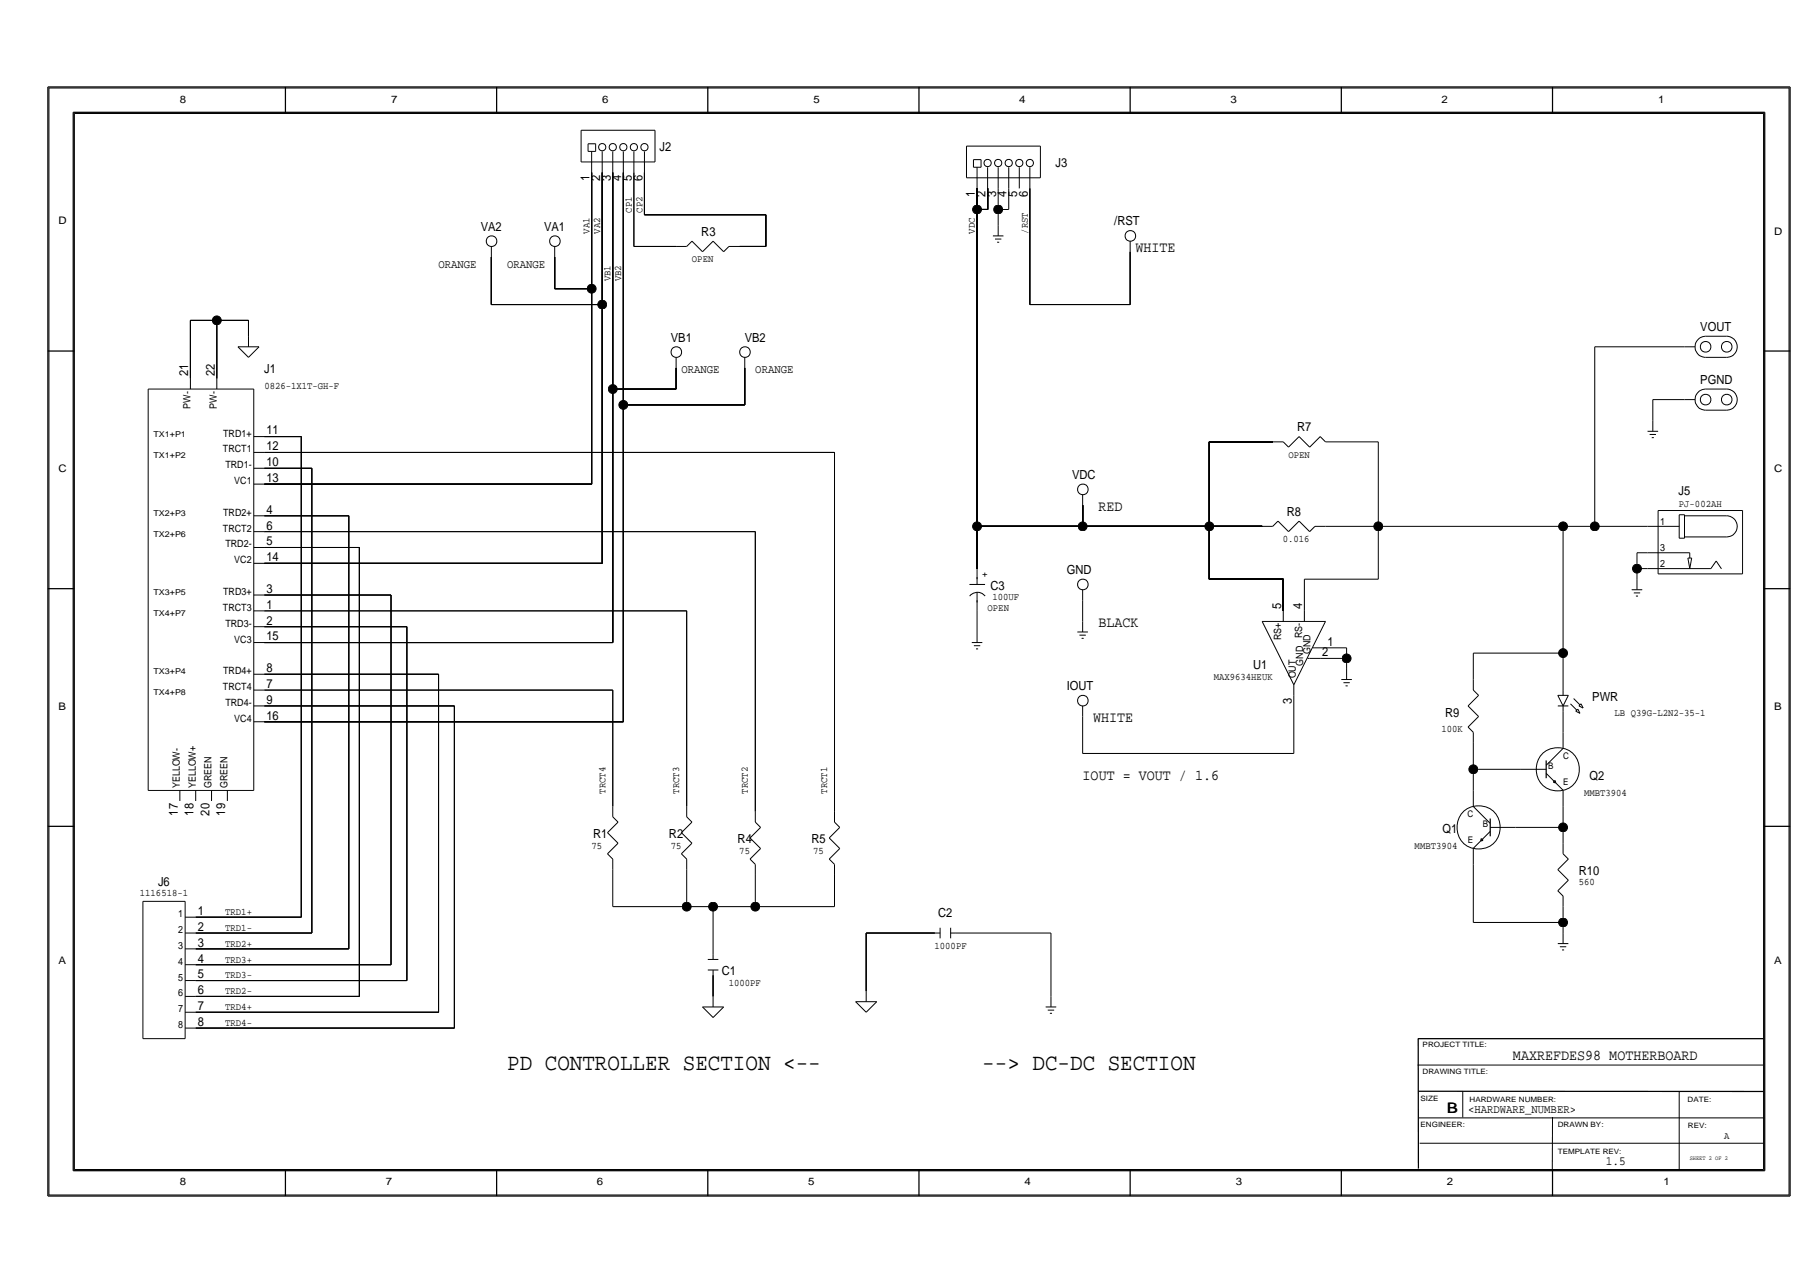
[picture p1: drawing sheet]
<svg xmlns="http://www.w3.org/2000/svg" width="419mm" height="298mm" viewBox="0 0 419 298" stroke-linecap="round" stroke-linejoin="round" font-family="sans-serif">
<!-- layer: Nets -->
<g fill="none" stroke="#000" stroke-width=".23">
<path d="M114.3 59.8v11zM129.1 59.8v7.4zM137.7 40.1v27.1zM140.1 40.1v30.7zM142.6 40.1v50.4zM145.1 40.1v54.1zM147.5 57.3h9.8zM147.5 40.1v17.2zM150 50h28.2zM150 40.1v9.9zM172.1 57.3h6.1zM178.2 50v7.3z"/>
<path d="M227.4 48.7v73.7zM227.4 48.7h2.4zM227.4 43.8v4.9zM229.8 43.8v4.9zM232.3 48.7v3.7zM232.3 48.7h2.4zM232.3 43.8v4.9zM234.7 43.8v4.9zM239.6 43.8v27zM263 58.6v12.2zM44.3 74.5v13.5zM44.3 74.5h6.2z"/>
<path d="M50.5 74.5h7.3zM50.5 74.5v13.5zM57.8 74.5v3.7zM114.3 70.8h25.8zM129.1 67.2h8.6zM137.7 67.2v45.4zM140.1 70.8v60.2zM239.6 70.8h23.4zM142.6 90.5v59zM142.6 90.5h14.7zM145.1 94.2v73.7zM145.1 94.2h28.2z"/>
<path d="M157.3 85.6v4.9zM173.3 85.6v8.6zM371.1 80.7h20.9zM371.1 80.7v41.7zM384.6 93h7.4zM384.6 93v4.9zM61.5 120h19.7zM61.5 112.6h76.2zM61.5 105.2h132.7zM61.5 108.9h11.1zM61.5 101.6h8.6zM70.1 101.6v111.8z"/>
<path d="M72.6 108.9v108.1zM81.2 120v100.7zM194.2 105.2v83.6zM251.9 117.5v4.9zM281.4 102.8h14.8zM281.4 102.8v19.6zM310.9 102.8h9.8zM320.7 102.8v19.6zM61.5 138.4h29.5zM61.5 123.7h114.3zM61.5 127.4h22.1zM61.5 131h78.6z"/>
<path d="M83.6 127.4v104.4zM91 138.4v86zM175.8 123.7v65.1zM227.4 122.4v9.9zM227.4 122.4h24.5zM251.9 122.4h29.5zM251.9 139.6v5zM281.4 134.7h17.2zM281.4 122.4h12.3zM281.4 122.4v12.3zM298.6 134.7v7.4zM303.5 134.7v7.4z"/>
<path d="M303.5 134.7h17.2zM308.4 122.4h12.3zM320.7 122.4v12.3zM320.7 122.4h43zM363.7 122.4h7.4zM363.7 122.4v29.5zM371.1 122.4h12.3zM380.9 128.6h2.5zM380.9 132.3h2.5zM380.9 128.6v3.7zM380.9 132.3v2.4zM61.5 142.1h98.3z"/>
<path d="M61.5 149.5h81.1zM61.5 156.8h40.6zM61.5 145.8h33.2zM94.7 145.8v82.3zM102.1 156.8v78.7zM159.8 142.1v45.5zM227.4 142.1v4.9zM307.2 153.2h6.2zM308.4 150.7h5zM313.4 153.2v2.4zM313.4 150.7v2.5zM342.8 151.9h20.9z"/>
<path d="M342.8 151.9v6.2zM363.7 151.9v8.6zM61.5 164.2h44.2zM61.5 160.5h81.1zM61.5 167.9h83.6zM105.7 164.2v75zM142.6 160.5v27.1zM251.9 175.3h49.2zM251.9 166.7v8.6zM301.1 161.8v13.5zM342.8 172.8v6.2zM342.8 179v4.9z"/>
<path d="M342.8 179h11.1zM363.7 165.4v5zM352.7 192.5h11zM363.7 187.6v4.9zM363.7 192.5v3.7zM45.5 213.4h24.6zM45.5 217h27.1zM142.6 202.3v8.6zM142.6 210.9h17.2zM159.8 202.3v8.6zM159.8 210.9h6.1zM165.9 210.9v11.1z"/>
<path d="M165.9 210.9h9.9zM175.8 203.5v7.4zM175.8 210.9h18.4zM194.2 203.5v7.4zM201.6 217v13.6zM201.6 217h15.9zM222.4 217h22.2zM244.6 217v14.8zM342.8 201.1v13.5zM342.8 214.6h20.9zM363.7 214.6v2.4zM363.7 210.9v3.7z"/>
<path d="M45.5 231.8h38.1zM45.5 220.7h35.7zM45.5 224.4h45.5zM45.5 228.1h49.2zM45.5 235.5h56.6zM45.5 239.2h60.2zM165.9 226.9v4.9z"/>
</g>
<g fill="#000" stroke="#000" stroke-width=".23">
<circle cx="227.4" cy="48.7" r="1.03"/>
<circle cx="232.3" cy="48.7" r="1.03"/>
<circle cx="50.5" cy="74.5" r="1.03"/>
<circle cx="137.7" cy="67.2" r="1.03"/>
<circle cx="140.1" cy="70.8" r="1.03"/>
<circle cx="142.6" cy="90.5" r="1.03"/>
<circle cx="145.1" cy="94.2" r="1.03"/>
<circle cx="227.4" cy="122.4" r="1.03"/>
<circle cx="251.9" cy="122.4" r="1.03"/>
<circle cx="281.4" cy="122.4" r="1.03"/>
<circle cx="320.7" cy="122.4" r="1.03"/>
<circle cx="363.7" cy="122.4" r="1.03"/>
<circle cx="371.1" cy="122.4" r="1.03"/>
<circle cx="380.9" cy="132.3" r="1.03"/>
<circle cx="313.4" cy="153.2" r="1.03"/>
<circle cx="363.7" cy="151.9" r="1.03"/>
<circle cx="342.8" cy="179" r="1.03"/>
<circle cx="363.7" cy="192.5" r="1.03"/>
<circle cx="159.8" cy="210.9" r="1.03"/>
<circle cx="165.9" cy="210.9" r="1.03"/>
<circle cx="175.8" cy="210.9" r="1.03"/>
<circle cx="363.7" cy="214.6" r="1.03"/>
</g>
<!-- layer: Components -->
<g fill="none" stroke="#000" stroke-width=".23">
<path d="M135.2 30.3h17.2zM135.2 30.3v7.4zM135.2 37.7h17.2zM136.8 35.2h1.8zM136.8 33.4h1.8zM136.8 33.4v1.8zM137.7 37.7v2.4zM137.7 35.2v2.5zM138.6 33.4v1.8zM140.1 37.7v2.4zM140.1 35.2v2.5zM142.6 37.7v2.4z"/>
<path d="M142.6 35.2v2.5zM145.1 37.7v2.4zM145.1 35.2v2.5zM147.5 37.7v2.4zM147.5 35.2v2.5zM150 37.7v2.4zM150 35.2v2.5zM152.4 30.3v7.4zM224.9 34h17.2zM224.9 34v7.4zM226.5 38.9h1.8zM226.5 37.1h1.8z"/>
<path d="M226.5 37.1v1.8zM227.4 38.9v2.5zM228.3 37.1v1.8zM229.8 38.9v2.5zM232.3 38.9v2.5zM234.7 38.9v2.5zM237.2 38.9v2.5zM239.6 38.9v2.5zM242.1 34v7.4zM114.3 57.3v2.5zM129.1 57.3v2.5zM157.3 57.3h2.5z"/>
<path d="M159.8 57.3l1.2-1.2zM161 56.1l2.5 2.5zM163.5 58.6l2.4-2.5zM165.9 56.1l2.5 2.5zM168.4 58.6l1.2-1.3zM169.6 57.3h2.5zM224.9 41.4h17.2zM227.4 41.4v2.4zM229.8 41.4v2.4zM232.3 41.4v2.4zM234.7 41.4v2.4zM237.2 41.4v2.4z"/>
<path d="M239.6 41.4v2.4zM263 56.1v2.5zM57.8 78.2v2.5zM396.9 78.2h4.9zM396.9 78.2a2.46 2.46 0 0 0-2.4 2.5 2.46 2.46 0 0 0 2.4 2.4M401.8 78.2a2.46 2.46 0 0 1 2.5 2.5 2.46 2.46 0 0 1-2.5 2.4M34.5 90.5h24.6zM34.5 90.5v93.4zM44.3 88v2.5zM50.5 88v2.5zM55.4 80.7l2.4 2.4zM55.4 80.7h4.9z"/>
<path d="M59.1 90.5v93.4zM60.3 80.7l-2.5 2.4zM157.3 83.1v2.5zM173.3 83.1v2.5zM392 93h2.4zM392 80.7h2.4zM396.9 95.4h4.9zM396.9 90.5h4.9zM396.9 83.1h4.9zM396.9 90.5a2.46 2.46 0 0 0-2.4 2.5 2.46 2.46 0 0 0 2.4 2.4M401.8 90.5a2.46 2.46 0 0 1 2.5 2.5 2.46 2.46 0 0 1-2.5 2.4M59.1 112.6h2.4z"/>
<path d="M59.1 105.2h2.4zM59.1 101.6h2.4zM59.1 108.9h2.4zM59.1 120h2.4zM251.9 115.1v2.4zM296.2 102.8h2.4zM298.6 102.8l1.2 1.2zM302.3 101.6l2.5 2.4zM302.3 101.6l-2.5 2.4zM307.2 101.6l-2.4 2.4zM307.2 101.6l1.2 1.2zM308.4 102.8h2.5z"/>
<path d="M385.8 118.8h19.7zM385.8 118.8v14.7zM390.8 119.7h1.2zM390.8 119.7v5.5zM392 120h9.8zM392 119.7v5.5zM401.8 120a2.46 2.46 0 0 1 2.5 2.4 2.46 2.46 0 0 1-2.5 2.5M405.5 118.8v14.7zM59.1 131h2.4zM59.1 123.7h2.4zM59.1 127.4h2.4zM59.1 138.4h2.4z"/>
<path d="M225.6 136h3.6zM225.6 138.7a2.26 2.26 0 0 1 3.6 0M227.4 132.3v2.4zM227.4 139.6v2.5zM227.4 137.8v2.3zM227.4 134.2v1.8zM251.9 137.2v2.4zM293.7 122.4h2.5zM296.2 122.4l1.2-1.2zM297.4 121.2l2.4 2.5zM299.8 123.7l2.5-2.5zM302.3 121.2l2.5 2.5z"/>
<path d="M304.8 123.7l1.2-1.3zM306 122.4h2.4zM383.4 122.4h2.4zM383.4 128.6h2.4zM383.4 132.3h2.4zM385.8 122.4h5zM385.8 128.6h7.4zM385.8 132.3h12.3zM385.8 133.5h19.7zM390.8 125.2h1.2zM392 124.9h9.8zM392.8 129.8l.4 2.5z"/>
<path d="M392.8 129.8h.9zM393.2 128.6v1.2zM393.7 129.8l-.5 2.5zM399.4 130.5l-1.3 1.8zM399.4 130.5l1.2 1.8zM59.1 149.5h2.4zM59.1 156.8h2.4zM59.1 145.8h2.4zM59.1 142.1h2.4zM293.7 144.6h14.7zM293.7 144.6l7.4 14.7zM298.6 142.1v2.5z"/>
<path d="M301.1 159.3v2.5zM303.5 142.1v2.5zM304.3 153.2h.5zM304.8 153.2h2.4zM305.5 150.7h.5zM306 150.7h2.4zM308.4 144.6l-7.3 14.7zM342.8 158.1v2.4zM59.1 167.9h2.4zM59.1 164.2h2.4zM59.1 160.5h2.4zM251.9 164.2v2.5z"/>
<path d="M341.6 164.2l2.5-2.4zM341.6 169.1l2.5-2.4zM341.6 164.2l2.5 2.5zM341.6 169.1l1.2 1.3zM342.8 170.4v2.4zM342.8 160.5l1.3 1.3zM353.9 179h5.9zM359.8 179.9l1.9 1.9zM362.5 164.2h2.5zM362.5 161.8h2.5zM362.5 161.8l1.2 2.4zM363.7 170.4v3.7z"/>
<path d="M363.7 174.1l-3.9 3.9zM363.7 164.2v1.2zM363.7 160.5v1.3zM365 161.8l-1.3 2.4zM365.5 163.7l1.4 1.5zM366.2 162.5l1.5 1.5zM366.7 165.4l1 .5zM367.2 165l-.5 .4zM367.2 165l.5 .9zM367.4 164.2l1 .5zM367.4 164.2l.5-.5zM367.9 163.7l.5 1z"/>
<path d="M34.5 183.9h24.6zM41.9 183.9v2.4zM45.5 183.9v2.4zM49.2 183.9v2.4zM52.9 183.9v2.4zM141.4 193.7l2.4 2.5zM141.4 193.7l2.4-2.5zM141.4 198.6l2.4-2.4zM141.4 198.6l1.2 1.2zM142.6 187.6v2.4zM142.6 199.8v2.5zM142.6 190l1.2 1.2z"/>
<path d="M158.6 193.7l2.4 2.5zM158.6 193.7l2.4-2.5zM158.6 198.6l2.4-2.4zM158.6 198.6l1.2 1.2zM159.8 187.6v2.4zM159.8 199.8v2.5zM159.8 190l1.2 1.2zM174.5 194.9l2.5 2.5zM174.5 194.9l2.5-2.4zM174.5 199.8l2.5-2.4zM174.5 199.8l1.3 1.3zM175.8 188.8v2.4z"/>
<path d="M175.8 191.2l1.2 1.3zM193 194.9l2.4 2.5zM193 194.9l2.4-2.4zM193 199.8l2.4-2.4zM193 199.8l1.2 1.3zM194.2 188.8v2.4zM194.2 191.2l1.2 1.3zM342.8 197.3v3.8zM342.8 183.9v3.7zM342.8 187.6l4 3.9zM344.6 195.6l-1.8 1.7zM346.8 192.5h5.9z"/>
<path d="M346.8 193.4l-1.9 1.9zM362 182.1l1.7 1.7zM363.7 196.2v2.4zM363.7 183.8v3.8zM363.7 198.6l1.3 1.2zM33.3 209.7v31.9zM33.3 209.7h9.8zM43.1 217h2.4zM43.1 213.4h2.4zM43.1 209.7v31.9zM175.8 201.1v2.4zM194.2 201.1v2.4z"/>
<path d="M217.5 217h1.3zM218.8 215.8v2.5zM221.2 215.8v2.5zM221.2 217h1.2zM362.5 202.3l2.5-2.5zM362.5 207.2l2.5-2.4zM362.5 202.3l2.5 2.5zM362.5 207.2l1.2 1.2zM363.7 208.4v2.5zM43.1 239.2h2.4zM43.1 235.5h2.4zM43.1 231.8h2.4z"/>
<path d="M43.1 228.1h2.4zM43.1 224.4h2.4zM43.1 220.7h2.4zM163.5 234.2l2.4 2.5zM163.5 234.2h4.9zM164.7 223.2h2.5zM164.7 225.6h2.5zM165.9 231.8v2.4zM165.9 222v1.2zM165.9 225.6v1.3zM168.4 234.2l-2.5 2.5zM199.1 233l2.5 2.5z"/>
<path d="M199.1 233h4.9zM201.6 230.6v2.4zM204 233l-2.4 2.5zM33.3 241.6h9.8z"/>
<circle cx="140.1" cy="34.2" r=".84"/>
<circle cx="142.6" cy="34.2" r=".84"/>
<circle cx="145.1" cy="34.2" r=".84"/>
<circle cx="147.5" cy="34.2" r=".84"/>
<circle cx="150" cy="34.2" r=".84"/>
<circle cx="229.8" cy="37.9" r=".84"/>
<circle cx="232.3" cy="37.9" r=".84"/>
<circle cx="234.7" cy="37.9" r=".84"/>
<circle cx="237.2" cy="37.9" r=".84"/>
<circle cx="239.6" cy="37.9" r=".84"/>
<circle cx="114.4" cy="56.1" r="1.24"/>
<circle cx="129.1" cy="56.1" r="1.24"/>
<circle cx="263" cy="54.9" r="1.24"/>
<circle cx="157.4" cy="81.9" r="1.24"/>
<circle cx="173.4" cy="81.9" r="1.24"/>
<circle cx="396.9" cy="93" r="1.24"/>
<circle cx="396.9" cy="80.7" r="1.24"/>
<circle cx="401.8" cy="93" r="1.24"/>
<circle cx="401.8" cy="80.7" r="1.24"/>
<circle cx="252" cy="113.9" r="1.24"/>
<circle cx="252" cy="136" r="1.24"/>
<circle cx="252" cy="163" r="1.24"/>
<circle cx="362.5" cy="179" r="5"/>
<circle cx="344.1" cy="192.5" r="5"/>
</g>
<path d="M359.8 176.9v4.1zM344.6 195.6l.5-.1zM344.7 195.1l-.1 .5zM344.7 195.1l.4 .4zM346.8 190.4v4.1zM361.5 182l.4-.4zM361.5 182l.5 .1zM361.9 181.6l.1 .5z" fill="none" stroke="#000" stroke-width=".29"/>
<!-- layer: Page Border and Title Block -->
<g fill="none" stroke="#000" stroke-width=".23">
<path d="M11.4 20.5h404.9zM11.4 20.5v257.5zM416.3 20.5v257.5zM231 54.9h2.5zM231.5 55.6h1.5zM232 56.3h.5zM232.3 52.4v2.5zM384.6 97.9v2.4zM383.4 100.3h2.4zM383.9 101.1h1.5zM384.4 101.8h.5zM379.7 137.2h2.5z"/>
<path d="M380.2 137.9h1.5zM380.7 138.7h.5zM380.9 134.7v2.5zM226.1 149.5h2.5zM226.6 150.2h1.5zM227.1 150.9h.5zM227.4 147v2.5zM250.7 147h2.5zM251.2 147.8h1.5zM251.7 148.5h.5zM251.9 144.6v2.4zM312.1 158.1h2.5z"/>
<path d="M312.6 158.8h1.5zM313.1 159.5h.5zM313.4 155.6v2.5zM362.5 219.5h2.5zM363.7 217v2.5zM243.3 234.2h2.5zM243.8 235h1.5zM244.3 235.7h.5zM244.6 231.8v2.4zM363 220.2h1.5zM363.5 221h.5zM329.9 247.8h80.5z"/>
<path d="M340.4 253.8v6.1zM361.3 259.8l-.1 12.1zM390.8 253.8v18.2zM11.4 278h404.9zM330.2 260h80.3zM330.4 265.9h80z"/>
</g>
<g fill="none" stroke="#000" stroke-width=".29">
<path d="M11.1 20.2h405.5zM11.1 20.2v258zM17 26.1h393.7zM17 26.1v246.2zM17.3 26.4h393.1zM17.3 26.4v245.7zM66.4 20.2v6.2zM115.6 20.2v6.2zM164.7 20.2v6.2zM213.8 20.2v6.2zM263 20.2v6.2zM312.1 20.2v6.2z"/>
<path d="M361.3 20.2v6.2zM410.4 26.4v245.7zM410.7 26.1v246.2zM416.6 20.2v258zM11.1 81.7h6.2zM410.4 81.7h6.2zM11.1 136.9h6.2zM410.4 136.9h6.2zM11.1 192.2h6.2zM410.4 192.2h6.2zM329.9 241.6h80.5zM330 241.7l.1 30.1z"/>
<path d="M330.1 253.8l80.3 .1zM11.1 278.2h405.5zM17 272.3h393.7zM17.3 272.1h393.1zM66.4 272.1v6.1zM115.6 272.1v6.1zM164.7 272.1v6.1zM213.8 272.1v6.1zM263 272.1v6.1zM312.1 272.1v6.1zM361.3 272.1v6.1z"/>
</g>
<g font-size="5.5">
<text x="118" y="249">PD CONTROLLER SECTION &lt;--</text>
<text x="228.6" y="249">--&gt; DC-DC SECTION</text>
</g>
<g font-size="3.5">
<text x="264.2" y="58.6">WHITE</text>
<text x="255.6" y="118.8">RED</text>
<text x="255.6" y="145.8">BLACK</text>
<text x="254.4" y="167.9">WHITE</text>
<text x="251.9" y="181.4">IOUT = VOUT / 1.6</text>
<text x="352.1" y="246.5">MAXREFDES98 MOTHERBOARD</text>
</g>
<text font-size="3.4" x="336.9" y="259">B</text>
<g font-size="2.9">
<text x="153.5" y="35.2">J2</text>
<text x="245.6" y="38.9">J3</text>
<text x="137.2" y="42.1" transform="rotate(-90 137.2 42.1)">1</text>
<text x="139.6" y="42.1" transform="rotate(-90 139.6 42.1)">2</text>
<text x="142.1" y="42.1" transform="rotate(-90 142.1 42.1)">3</text>
<text x="144.6" y="42.1" transform="rotate(-90 144.6 42.1)">4</text>
<text x="147" y="42.1" transform="rotate(-90 147 42.1)">5</text>
<text x="149.5" y="42.1" transform="rotate(-90 149.5 42.1)">6</text>
<text x="226.9" y="45.8" transform="rotate(-90 226.9 45.8)">1</text>
<text x="229.3" y="45.8" transform="rotate(-90 229.3 45.8)">2</text>
<text x="231.8" y="45.8" transform="rotate(-90 231.8 45.8)">3</text>
<text x="234.2" y="45.8" transform="rotate(-90 234.2 45.8)">4</text>
<text x="236.7" y="45.8" transform="rotate(-90 236.7 45.8)">5</text>
<text x="239.2" y="45.8" transform="rotate(-90 239.2 45.8)">6</text>
<text x="111.9" y="53.6">VA2</text>
<text x="126.6" y="53.6">VA1</text>
<text x="259.3" y="52.4">/RST</text>
<text x="163.2" y="54.9">R3</text>
<text x="395.7" y="77">VOUT</text>
<text x="156.1" y="79.4">VB1</text>
<text x="173.3" y="79.4">VB2</text>
<text x="43.8" y="87.6" transform="rotate(-90 43.8 87.6)">21</text>
<text x="50" y="87.6" transform="rotate(-90 50 87.6)">22</text>
<text x="61.5" y="86.8">J1</text>
<text x="395.7" y="89.3">PGND</text>
<text x="62" y="101.1">11</text>
<text x="301.9" y="100.3">R7</text>
<text x="62" y="104.8">12</text>
<text x="62" y="108.4">10</text>
<text x="62" y="112.1">13</text>
<text x="249.5" y="111.4">VDC</text>
<text x="62" y="119.5">4</text>
<text x="299.4" y="120">R8</text>
<text x="390.6" y="115.1">J5</text>
<text x="62" y="123.2">6</text>
<text x="62" y="126.9">5</text>
<text x="62" y="130.6">14</text>
<text x="62" y="137.9">3</text>
<text x="230.5" y="137.2">C3</text>
<text x="248.2" y="133.5">GND</text>
<text x="62" y="141.6">1</text>
<text x="298.1" y="141.6" transform="rotate(-90 298.1 141.6)">5</text>
<text x="303" y="141.6" transform="rotate(-90 303 141.6)">4</text>
<text x="62" y="145.3">2</text>
<text x="62" y="149">15</text>
<text x="291.6" y="155.6">U1</text>
<text x="307.7" y="152.7">2</text>
<text x="308.9" y="150.2">1</text>
<text x="62" y="160">7</text>
<text x="62" y="156.4">8</text>
<text x="248.2" y="160.5">IOUT</text>
<text x="62" y="163.7">9</text>
<text x="62" y="167.4">16</text>
<text x="300.6" y="163.7" transform="rotate(-90 300.6 163.7)">3</text>
<text x="336.3" y="166.7">R9</text>
<text x="370.5" y="163">PWR</text>
<text x="369.9" y="181.4">Q2</text>
<text x="41.4" y="189.7" transform="rotate(-90 41.4 189.7)">17</text>
<text x="45" y="189.7" transform="rotate(-90 45 189.7)">18</text>
<text x="48.7" y="189.7" transform="rotate(-90 48.7 189.7)">20</text>
<text x="52.4" y="189.7" transform="rotate(-90 52.4 189.7)">19</text>
<text x="138" y="194.9">R1</text>
<text x="155.7" y="194.9">R2</text>
<text x="171.6" y="196">R4</text>
<text x="188.8" y="196.2">R5</text>
<text x="335.7" y="193.7">Q1</text>
<text x="367.4" y="203.5">R10</text>
<text x="36.8" y="206">J6</text>
<text x="46" y="212.9">1</text>
<text x="218.3" y="213.4">C2</text>
<text x="46" y="216.5">2</text>
<text x="46" y="220.2">3</text>
<text x="46" y="223.9">4</text>
<text x="46" y="227.6">5</text>
<text x="168" y="226.9">C1</text>
<text x="46" y="231.3">6</text>
<text x="46" y="235">7</text>
<text x="46" y="238.7">8</text>
<text x="373.7" y="271.1">1.5</text>
</g>
<g font-size="2.8">
<text x="102.1" y="62.2">ORANGE</text>
<text x="118" y="62.2">ORANGE</text>
<text x="158.6" y="86.8">ORANGE</text>
<text x="175.8" y="86.8">ORANGE</text>
<text x="341.6" y="258.8">&lt;HARDWARE_NUMBER&gt;</text>
</g>
<g font-size="2.4">
<text x="41.9" y="23.9">8</text>
<text x="91" y="23.9">7</text>
<text x="140.1" y="23.9">6</text>
<text x="189.3" y="23.9">5</text>
<text x="237.2" y="23.9">4</text>
<text x="286.3" y="23.9">3</text>
<text x="335.5" y="23.9">2</text>
<text x="385.8" y="23.9">1</text>
<text x="13.6" y="52.2">D</text>
<text x="412.9" y="54.6">D</text>
<text x="13.6" y="109.9">C</text>
<text x="412.9" y="109.9">C</text>
<text x="13.6" y="165.2">B</text>
<text x="412.9" y="165.2">B</text>
<text x="13.6" y="224.2">A</text>
<text x="412.9" y="224.2">A</text>
<text x="41.9" y="275.8">8</text>
<text x="89.8" y="275.8">7</text>
<text x="138.9" y="275.8">6</text>
<text x="188.1" y="275.8">5</text>
<text x="238.4" y="275.8">4</text>
<text x="287.6" y="275.8">3</text>
<text x="336.7" y="275.8">2</text>
<text x="387.1" y="275.8">1</text>
</g>
<g font-size="2.3">
<text x="147" y="49.5" transform="rotate(-90 147 49.5)">CP1</text>
<text x="149.5" y="49.5" transform="rotate(-90 149.5 49.5)">CP2</text>
<text x="137.2" y="54.4" transform="rotate(-90 137.2 54.4)">VA1</text>
<text x="139.6" y="54.4" transform="rotate(-90 139.6 54.4)">VA2</text>
<text x="226.9" y="54.4" transform="rotate(-90 226.9 54.4)">VDC</text>
<text x="239.2" y="54.4" transform="rotate(-90 239.2 54.4)">/RST</text>
<text x="142.1" y="65.4" transform="rotate(-90 142.1 65.4)">VB1</text>
<text x="144.6" y="65.4" transform="rotate(-90 144.6 65.4)">VB2</text>
<text x="161" y="61">OPEN</text>
<text x="44.3" y="95" transform="rotate(-90 44.3 95)">PW-</text>
<text x="50.5" y="95" transform="rotate(-90 50.5 95)">PW-</text>
<text x="61.5" y="90.5">0826-1X1T-GH-F</text>
<text x="51.9" y="101.6">TRD1+</text>
<text x="51.9" y="105.2">TRCT1</text>
<text x="299.8" y="106.5">OPEN</text>
<text x="52.5" y="108.9">TRD1-</text>
<text x="54.5" y="112.6">VC1</text>
<text x="51.9" y="120">TRD2+</text>
<text x="390.7" y="117.9">PJ-002AH</text>
<text x="51.9" y="123.7">TRCT2</text>
<text x="386.3" y="122.1">1</text>
<text x="52.5" y="127.4">TRD2-</text>
<text x="54.5" y="131">VC2</text>
<text x="298.5" y="126.1">0.016</text>
<text x="386.3" y="128.1">3</text>
<text x="386.3" y="131.9">2</text>
<text x="51.9" y="142.1">TRCT3</text>
<text x="51.9" y="138.4">TRD3+</text>
<text x="229.8" y="142.1">OPEN</text>
<text x="231" y="139.6">100UF</text>
<text x="52.5" y="145.8">TRD3-</text>
<text x="54.5" y="149.5">VC3</text>
<text x="298.1" y="148.9" transform="rotate(-90 298.1 148.9)">RS+</text>
<text x="303" y="148.4" transform="rotate(-90 303 148.4)">RS-</text>
<text x="303.2" y="154.8" transform="rotate(-90 303.2 154.8)">GND</text>
<text x="305" y="152.1" transform="rotate(-90 305 152.1)">GND</text>
<text x="51.9" y="160.5">TRCT4</text>
<text x="51.9" y="156.8">TRD4+</text>
<text x="282.5" y="158.1">MAX9634HEUK</text>
<text x="301.6" y="157.8" transform="rotate(-90 301.6 157.8)">OUT</text>
<text x="52.5" y="164.2">TRD4-</text>
<text x="54.5" y="167.9">VC4</text>
<text x="375.7" y="166.7">LB Q39G-L2N2-35-1</text>
<text x="335.4" y="170.4">100K</text>
<text x="41.9" y="183.4" transform="rotate(-90 41.9 183.4)">YELLOW-</text>
<text x="45.5" y="183.4" transform="rotate(-90 45.5 183.4)">YELLOW+</text>
<text x="49.2" y="183.4" transform="rotate(-90 49.2 183.4)">GREEN</text>
<text x="52.9" y="183.4" transform="rotate(-90 52.9 183.4)">GREEN</text>
<text x="140.9" y="184.6" transform="rotate(-90 140.9 184.6)">TRCT4</text>
<text x="158.1" y="184.6" transform="rotate(-90 158.1 184.6)">TRCT3</text>
<text x="174" y="184.6" transform="rotate(-90 174 184.6)">TRCT2</text>
<text x="192.5" y="184.6" transform="rotate(-90 192.5 184.6)">TRCT1</text>
<text x="368.6" y="185.1">MMBT3904</text>
<text x="137.6" y="197.4">75</text>
<text x="156.1" y="197.4">75</text>
<text x="329.2" y="197.4">MMBT3904</text>
<text x="172" y="198.6">75</text>
<text x="189.2" y="198.6">75</text>
<text x="32.6" y="208.4">1116518-1</text>
<text x="367.4" y="206">560</text>
<text x="41.4" y="213.3">1</text>
<text x="52.4" y="212.9">TRD1+</text>
<text x="41.4" y="220.7">3</text>
<text x="41.4" y="217">2</text>
<text x="52.4" y="220.2">TRD2+</text>
<text x="52.4" y="216.6">TRD1-</text>
<text x="217.5" y="220.7">1000PF</text>
<text x="41.4" y="224.4">4</text>
<text x="52.4" y="223.9">TRD3+</text>
<text x="52.4" y="227.6">TRD3-</text>
<text x="41.4" y="231.8">6</text>
<text x="41.4" y="228.1">5</text>
<text x="52.4" y="231.3">TRD2-</text>
<text x="169.6" y="229.3">1000PF</text>
<text x="41.4" y="239.2">8</text>
<text x="41.4" y="235.5">7</text>
<text x="52.4" y="235">TRD4+</text>
<text x="52.4" y="238.7">TRD4-</text>
<text x="401.2" y="265">A</text>
</g>
<g font-size="2.1">
<text x="229.8" y="134.2" transform="rotate(-90 229.8 134.2)">+</text>
<text x="360.3" y="179">B</text>
<text x="363.8" y="176.5">C</text>
<text x="363.7" y="182.6">E</text>
<text x="341.5" y="190.1">C</text>
<text x="341.6" y="196.2">E</text>
<text x="345" y="192.5">B</text>
</g>
<g font-size="1.9">
<text x="35.7" y="101.6">TX1+P1</text>
<text x="35.7" y="106.5">TX1+P2</text>
<text x="35.7" y="120">TX2+P3</text>
<text x="35.7" y="124.9">TX2+P6</text>
<text x="35.7" y="143.3">TX4+P7</text>
<text x="35.7" y="138.4">TX3+P5</text>
<text x="35.7" y="161.8">TX4+P8</text>
<text x="35.7" y="156.8">TX3+P4</text>
</g>
<g font-size="1.7">
<text x="331.1" y="243.6">PROJECT TITLE:</text>
<text x="331.1" y="249.7">DRAWING TITLE:</text>
<text x="330.6" y="256.1">SIZE</text>
<text x="342" y="256.5">HARDWARE NUMBER:</text>
<text x="392.7" y="256.3">DATE:</text>
<text x="330.6" y="262.3">ENGINEER:</text>
<text x="362.5" y="262.3">DRAWN BY:</text>
<text x="392.8" y="262.4">REV:</text>
<text x="362.5" y="268.4">TEMPLATE REV:</text>
</g>
<text font-size="1.4" x="393.2" y="269.9">SHEET 2 OF 2</text>
</svg>
